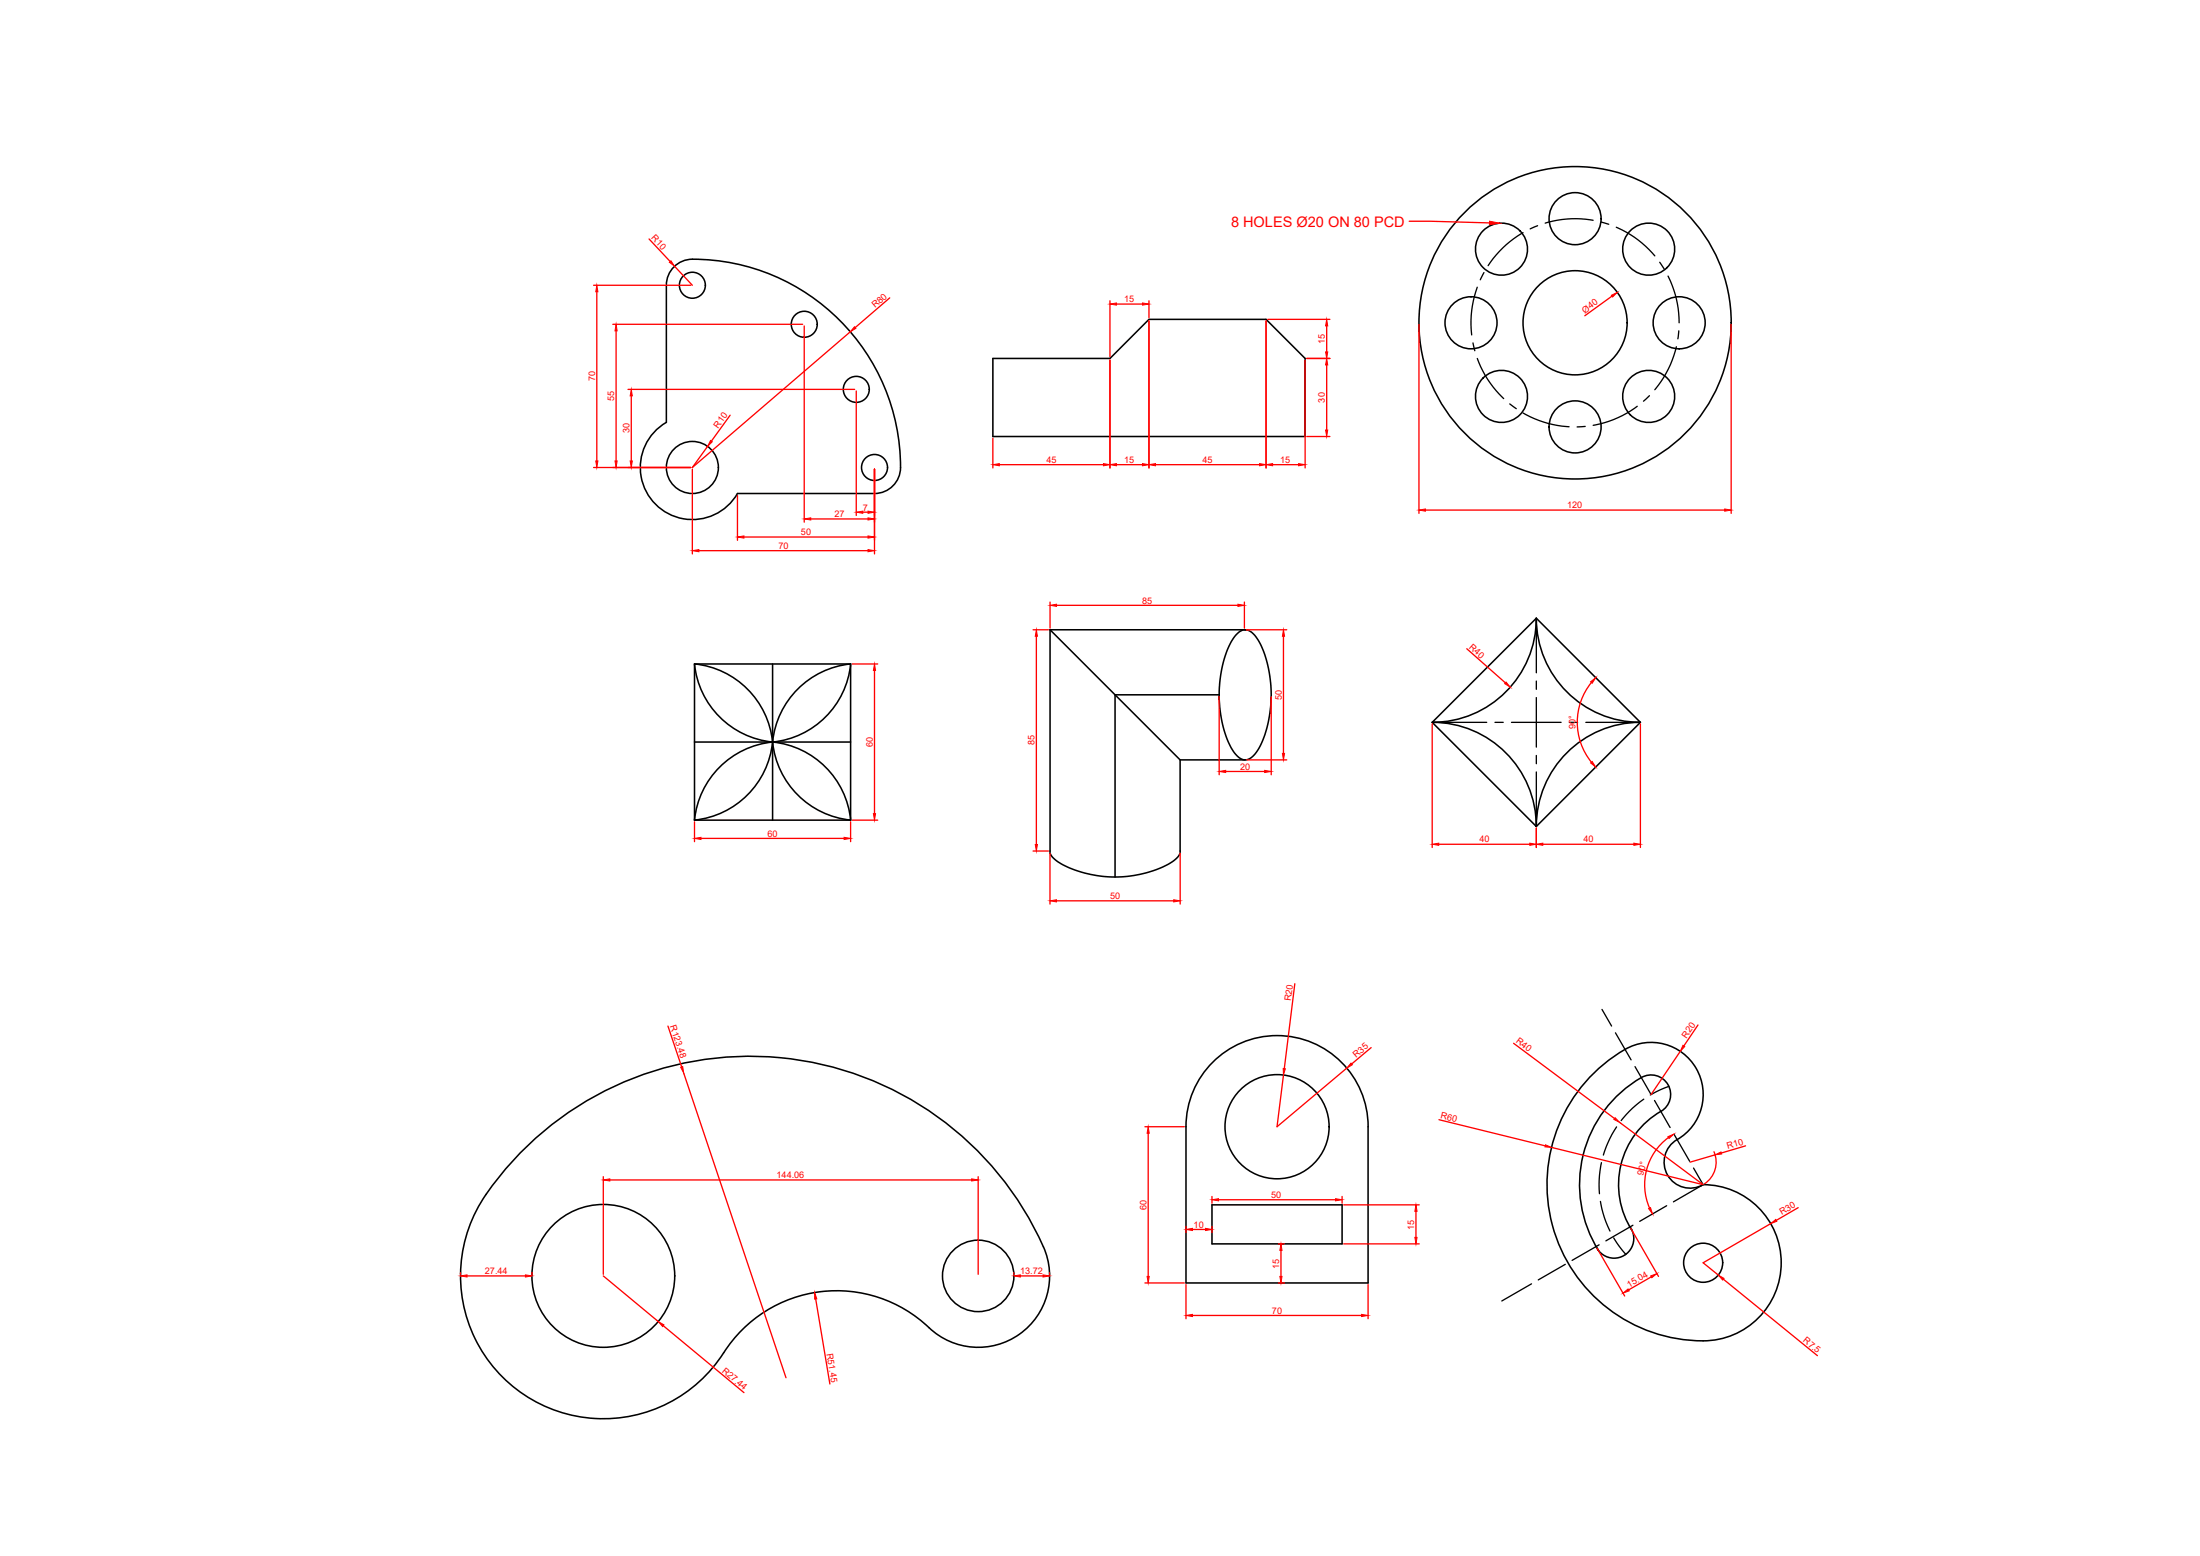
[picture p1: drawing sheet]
<svg xmlns="http://www.w3.org/2000/svg" width="420mm" height="297mm" viewBox="0 0 420 297" stroke-linecap="round" stroke-linejoin="round" font-family="sans-serif">
<!-- layer: Solid Lines -->
<g fill="none" stroke="#000" stroke-width=".3">
<path d="M127.3 54.5a5 5 0 0 1 4.9-5 39.6 39.6 0 0 1 39.7 40.6 5 5 0 0 1-4.9 4.1h-26.2a9.9 9.9 0 0 1-15.6 2.1 9.9 9.9 0 0 1 2.1-15.7v-26.1M189.6 68.4h22.4l7.4-7.4h22.4l7.5 7.4v14.9h-59.7zM132.6 126.8h29.9v29.8h-29.9zM132.6 126.7a16.7 16.7 0 0 1 14.9 14.9 16.6 16.6 0 0 1-14.9-14.9zM147.5 126.8v29.8M151.8 132.1a16.7 16.7 0 0 1 10.7-5.4 16.6 16.6 0 0 1-14.9 15 16.6 16.6 0 0 1 4.2-9.6zM200.5 120.2l24.9 24.9v17.4a3.2 3.2 0 0 1-2.1 2.4 22 22 0 0 1-21.6-.6 2.28 2.28 0 0 1-1.2-1.8zM200.5 120.2h37.3M232.8 132.6h-19.8v34.8M236.2 121a2.04 2.04 0 0 1 3.4 .3 19.7 19.7 0 0 1 3.2 11.3 20.4 20.4 0 0 1-3 11.1 2.21 2.21 0 0 1-2.9 1.1 9.6 9.6 0 0 1-3.1-5.5 23.4 23.4 0 0 1 1.5-17.1zM273.5 137.9l19.9-19.9 19.9 19.9-19.9 19.9zM273.5 137.9a19.9 19.9 0 0 0 19.9-19.9 19.9 19.9 0 0 0 19.9 19.9 19.9 19.9 0 0 0-19.9 19.9 19.9 19.9 0 0 0-19.9-19.9z"/>
<path d="M132.6 141.7h29.9M147.5 141.6a16.7 16.7 0 0 1-14.9 15M147.5 141.7a16.7 16.7 0 0 0-14.9 14.9M147.6 141.6a16.7 16.7 0 0 1 14.9 15 16.7 16.7 0 0 1-14.9-15zM225.4 145.1h12.4"/>
<circle cx="132.2" cy="54.5" r="2.48"/>
<circle cx="286.8" cy="47.6" r="5"/>
<circle cx="300.8" cy="41.7" r="5"/>
<circle cx="314.9" cy="47.6" r="5"/>
<circle cx="153.6" cy="61.9" r="2.48"/>
<circle cx="163.5" cy="74.3" r="2.48"/>
<circle cx="280.9" cy="61.6" r="5"/>
<circle cx="286.8" cy="75.7" r="5"/>
<circle cx="300.8" cy="61.6" r="29.8"/>
<circle cx="300.8" cy="61.6" r="9.9"/>
<circle cx="314.9" cy="75.7" r="5"/>
<circle cx="320.7" cy="61.6" r="5"/>
<circle cx="132.2" cy="89.2" r="5"/>
<circle cx="167" cy="89.2" r="2.48"/>
<circle cx="300.8" cy="81.5" r="5"/>
</g>
<!-- layer: Dimensions -->
<g fill="none" stroke="#f00" stroke-width=".25">
<path d="M113.4 54.5h18.5M114 55.7v32.3M124 45.6l4 4.3M128.8 50.8l3.4 3.7M169.9 56.9l-6.6 5.6M212 57.4v10.7M213.2 58h5M219.4 57.4v3.3M269.1 42.2l15.4 .4M307.9 56.5l-5.2 3.8M117 61.9h36.3M117.7 63.2v24.8"/>
<path d="M119.9 74.3h43.3M120.6 75.6v12.4M139.4 79.3l-3.5 4.9M153.6 62.2v37.5M162.4 63.3l-30.2 25.9 2.9-4M163.5 74.6v23.8M212 68.7v20.6M219.4 61.3v28M241.8 61.3v28M242.1 61h11.9M249.3 68.7v20.6M249.6 68.4h4.4"/>
<path d="M253.4 62.2v5M253.4 69.7v12.4M271 61.9v36.1M330.6 61.9v36.1M113.4 89.2h18.5M132.2 89.6v16.1M140.8 94.5v8.6M154.8 99.1h11M164.8 97.8h1M167 89.6v16.1M189.6 83.6v5.7M190.9 88.7h19.8"/>
<path d="M213.2 88.7h5M220.7 88.7h19.9M243 88.7h5M249.6 83.3h4.4M272.2 97.4h57.2M133.5 105.1h32.3M142.1 102.5h23.7M200.5 114.9v5M201.8 115.6h34.6M237.7 114.9v5M162.8 126.8h4.8M167 128v27.3"/>
<path d="M197.3 120.2h2.9M197.9 121.5v39.7M232.8 133v14.9M238 120.2h7.7M242.8 133v14.9M245.1 121.5v22.3M273.5 138.2v23.6M280.1 123.8l7.4 6.6M303.9 130.3a12.1 12.1 0 0 0 0 15.2M313.3 138.2v23.6M132.6 156.9v3.8M162.5 156.9v3.8"/>
<path d="M162.8 156.6h4.8M234.1 147.3h7.4M238.1 145.1h7.6M293.4 158.1v3.7M133.9 160h27.3M197.3 162.5h2.9M200.5 162.8v9.8M201.8 172h22.4M225.4 162.9v9.7M274.8 161.2h17.4M294.6 161.2h17.4"/>
</g>
<g fill="#f00" stroke="#f00" stroke-width=".19">
<path d="M132.2 105.1l1.3-.2v.4z"/>
<path d="M165.8 104.9l1.2 .2-1.2 .2z"/>
<path d="M165.8 97.6l1.2 .2-1.2 .2z"/>
<path d="M163.5 97.8l1.3-.2v.4z"/>
<path d="M165.8 98.9l1.2 .2-1.2 .2z"/>
<path d="M153.6 99.1l1.2-.2v.4z"/>
<path d="M140.8 102.5l1.3-.2v.4z"/>
<path d="M165.8 102.3l1.2 .2-1.2 .2z"/>
<path d="M113.8 88h.4l-.2 1.2z"/>
<path d="M114 54.5l.2 1.2h-.4z"/>
<path d="M117.5 88h.4l-.2 1.2z"/>
<path d="M117.7 61.9l.2 1.3h-.4z"/>
<path d="M120.4 88h.4l-.2 1.2z"/>
<path d="M120.6 74.3l.2 1.3h-.4z"/>
<path d="M135.7 84.1l.3 .2-.9 .9z"/>
<path d="M163.2 62.4l.3 .3-1.1 .6z"/>
<path d="M127.8 50.1l.3-.3 .7 1z"/>
<path d="M189.6 88.7l1.3-.2v.4z"/>
<path d="M210.7 88.5l1.3 .2-1.3 .2z"/>
<path d="M212 88.7l1.2-.2v.4z"/>
<path d="M218.2 88.5l1.2 .2-1.2 .2z"/>
<path d="M219.4 88.7l1.3-.2v.4z"/>
<path d="M240.6 88.5l1.2 .2-1.2 .2z"/>
<path d="M241.8 88.7l1.2-.2v.4z"/>
<path d="M248 88.5l1.3 .2-1.3 .2z"/>
<path d="M253.2 82.1h.4l-.2 1.2z"/>
<path d="M253.4 68.4l.2 1.3h-.4z"/>
<path d="M253.2 67.2h.4l-.2 1.2z"/>
<path d="M253.4 61l.2 1.2h-.4z"/>
<path d="M212 58l1.2-.2v.4z"/>
<path d="M218.2 57.8l1.2 .2-1.2 .2z"/>
<path d="M284.5 42.2l2 .4-2 .3z"/>
<path d="M307.7 56.4l1.2-.6-.9 .9z"/>
<path d="M271 97.4l1.2-.2v.4z"/>
<path d="M329.4 97.2l1.2 .2-1.2 .2z"/>
<path d="M197.9 120.2l.2 1.3h-.4z"/>
<path d="M197.7 161.2h.4l-.2 1.3z"/>
<path d="M287.6 130.2l.8 1-1-.7z"/>
<path d="M303.8 130.2l1-.8-.7 1z"/>
<path d="M303.8 145.6l.3-.2 .7 1z"/>
<path d="M273.5 161.2l1.3-.2v.4z"/>
<path d="M292.2 161l1.2 .2-1.2 .2z"/>
<path d="M293.4 161.2l1.2-.2v.4z"/>
<path d="M312 161l1.3 .2-1.3 .2z"/>
<path d="M167 126.8l.2 1.2h-.4z"/>
<path d="M166.8 155.3h.4l-.2 1.3z"/>
<path d="M132.6 160l1.3-.2v.5z"/>
<path d="M161.2 159.8l1.3 .2-1.3 .3z"/>
<path d="M200.5 115.6l1.3-.3v.5z"/>
<path d="M236.4 115.3l1.3 .3-1.3 .2z"/>
<path d="M245.1 120.2l.2 1.3h-.4z"/>
<path d="M244.9 143.8h.4l-.2 1.3z"/>
<path d="M232.8 147.3l1.3-.2v.4z"/>
<path d="M241.5 147.1l1.3 .2-1.3 .2z"/>
<path d="M200.5 172l1.3-.2v.4z"/>
<path d="M224.2 171.8l1.2 .2-1.2 .2z"/>
</g>
<!-- layer: Center line -->
<g fill="none" stroke="#000" stroke-width=".25">
<path d="M282.1 54.8a19.7 19.7 0 0 0-1 9.1M283.4 52l-.7 1.4M290.9 44.4a19.6 19.6 0 0 0-6.7 6.3M293.7 43.1l-1.5 .6M304.3 42.1a19.6 19.6 0 0 0-9.2 .5M305.8 42.4l1.4 .4M308.7 43.4a19.6 19.6 0 0 1 7.3 5.4M317 50.1l.8 1.3M318.6 52.7a19.6 19.6 0 0 1 2.1 8.9M281.3 65.5l.4 1.5M282.1 68.4a19.7 19.7 0 0 0 5.1 7.7M288.3 77.1l1.3 .9"/>
<path d="M290.9 78.8a19.8 19.8 0 0 0 8.8 2.7M312.7 77.6a19.7 19.7 0 0 1-8.4 3.6M315 75.5l-1.1 1.1M320.2 66.2a19.9 19.9 0 0 1-4.2 8.2M320.6 63.2l-.2 1.5M302.7 81.4l-1.5 .1M293.4 118v10.4M273.5 137.9h10.4M285.5 137.9h1.6M288.7 137.9h9.4M293.4 130v1.6M293.4 133.2v9.4"/>
<path d="M299.7 137.9h1.6M302.9 137.9h10.4M293.4 144.2v1.6M293.4 147.4v10.4"/>
</g>
<!-- layer: solid object -->
<g fill="none" stroke="#000" stroke-width=".3">
<path d="M261.3 215.1a17.4 17.4 0 0 0-17.4-17.4 17.4 17.4 0 0 0-17.4 17.4v29.8h34.8v-29.8M317.2 212.2a16.2 16.2 0 0 0-5.5 22.7M317.2 212.2a3.7 3.7 0 0 0 1.4-5.1 3.7 3.7 0 0 0-5.1-1.4 23.6 23.6 0 0 0-8.2 33.1M320.3 217.5a5 5 0 0 0-1.8 6.8 5 5 0 0 0 6.8 1.9 14.9 14.9 0 0 1 14.8 15.9 14.9 14.9 0 0 1-16.8 13.8 29.8 29.8 0 0 1-27.2-23.6 29.8 29.8 0 0 1 15.4-32.5 9.9 9.9 0 0 1 12.7 4.7 9.9 9.9 0 0 1-3.9 13M199.3 238a61.3 61.3 0 0 0-107.4-8.5 27.3 27.3 0 0 0 8.9 37.2 27.3 27.3 0 0 0 37.4-8.5 25.6 25.6 0 0 1 39.2-4.8 13.6 13.6 0 0 0 17.3 1.3 13.6 13.6 0 0 0 4.6-16.7M231.5 230h24.8v7.5h-24.8zM310.5 239.4l-.1 .1M311.2 234.1a3.8 3.8 0 0 1-1 5.5 3.8 3.8 0 0 1-5.4-1.6"/>
<circle cx="243.9" cy="215.1" r="9.9"/>
<circle cx="115.2" cy="243.6" r="13.6"/>
<circle cx="186.8" cy="243.6" r="6.8"/>
<circle cx="325.3" cy="241.1" r="3.7"/>
</g>
<!-- layer: dim -->
<g fill="none" stroke="#f00" stroke-width=".25">
<path d="M127.6 195.9l2.6 7.8M247.3 187.8l-2 16.2M261.9 200l-3.7 3.1M289.1 199.2l19.2 14.3M324.3 195.7l-2.7 4M130.6 204.8l19.5 58.2M218.7 215.1h7.5M219.3 216.3v27.4M257.2 203.9l-13.3 11.2 1.2-9.9M274.8 213.7l20.3 5M309.3 214.3l16 11.9-29-7.2M318.6 217.2a11.2 11.2 0 0 0-3.6 13.4"/>
<path d="M320.9 200.7l-5.6 8.2M327.3 219.9a5 5 0 0 1-1.8 6.1M333.4 218.7l-4.7 1.4M115.2 224.6v18.7M116.5 225.3h69.1M186.8 224.6v18.7M226.5 234v1.3M227.7 234.7h2.5M231.5 228.4v1.3M231.5 234v1.3M232.7 229h22.4M244.2 237.5h1.1"/>
<path d="M244.6 238.7v5M256.3 228.4v1.3M256.6 237.5h14.4M256.6 230h14.4M270.4 231.2v5M305 238.2l5.3 9.2M311.5 234.5l5.2 9.2M327.6 220.5l-4.8 1.4M338.2 233.6l-12.9 7.5 2.9 2.3M343.4 230.5l-4.2 2.5M87.9 243v.3M89.2 243.6h11.1"/>
<path d="M101.6 243v.3M115.2 243.6l10.5 8.7M126.7 253.1l15.4 12.7M155.8 248l2.7 16.2M193.6 243v.3M194.9 243.6h4.3M200.4 243v.3M218.7 244.9h7.5M226.5 245.2v6.5M227.7 251.1h32.3M244.2 244.9h1.1M261.3 245.2v6.5"/>
<path d="M315.4 243.8l-4.4 2.4M329.1 244.2l18 14.6"/>
</g>
<g fill="#f00" stroke="#f00" stroke-width=".19">
<path d="M115.2 225.3l1.3-.3v.5z"/>
<path d="M185.6 225l1.2 .3-1.2 .2z"/>
<path d="M100.3 243.4l1.3 .2-1.3 .2z"/>
<path d="M87.9 243.6l1.3-.2v.4z"/>
<path d="M193.6 243.6l1.3-.2v.4z"/>
<path d="M199.2 243.4l1.2 .2-1.2 .2z"/>
<path d="M125.7 252.3l1.1 .6-.3 .3z"/>
<path d="M155.6 246.7l.4 1.2-.4 .1z"/>
<path d="M130 203.7l.4-.1 .2 1.2z"/>
<path d="M328.2 243.4l1.1 .6-.3 .4z"/>
<path d="M338.2 233.6l.9-.8 .2 .3z"/>
<path d="M327.6 220.5l1.1-.6 .1 .4z"/>
<path d="M321.4 199.6l.4 .2-.9 .9z"/>
<path d="M308.5 213.4l.8 .9-1.1-.6z"/>
<path d="M295.2 218.5l1.1 .5-1.2-.1z"/>
<path d="M245.1 204h.4l-.4 1.2z"/>
<path d="M258 202.9l.3 .4-1.1 .6z"/>
<path d="M219.3 215.1l.2 1.2h-.4z"/>
<path d="M219.1 243.7h.4l-.2 1.2z"/>
<path d="M226.5 251.1l1.2-.2v.4z"/>
<path d="M260 250.9l1.3 .2-1.3 .2z"/>
<path d="M244.4 243.7h.4l-.2 1.2z"/>
<path d="M244.6 237.5l.2 1.2h-.4z"/>
<path d="M270.4 230l.2 1.2h-.4z"/>
<path d="M270.2 236.2h.4l-.2 1.3z"/>
<path d="M231.5 229l1.2-.2v.4z"/>
<path d="M255.1 228.8l1.2 .2-1.2 .2z"/>
<path d="M230.2 234.5l1.3 .2-1.3 .2z"/>
<path d="M226.5 234.7l1.2-.2v.4z"/>
<path d="M310 246.9l.9-.8 .2 .3z"/>
<path d="M315.3 243.6l1.1-.5-.9 .8z"/>
<path d="M318.5 217l1.2-.5-.9 .8z"/>
<path d="M314.9 230.7l.3-.2 .4 1.2z"/>
</g>
<!-- layer: dash -->
<g fill="none" stroke="#000" stroke-width=".25">
<path d="M306 192.7l1.8 3.2M308.5 197.2l3 5.1M308.7 215.1l-1.3 2.3-1.2 3.1M312.3 203.6l2.9 5.2M313.9 209.8a19.3 19.3 0 0 0-4.3 4.1M316 210.1l3 5.1M318.7 207.4l-3.5 1.6M319.7 216.5l3 5.2M305.4 237.6l-5.2 3M305.7 229.3a19.5 19.5 0 0 0 1.8 5.7M305.8 222l-.4 3.3 .1 2.6M308.2 236.3l1.1 1.7 1.2 1.5"/>
<path d="M311.9 233.9l-5.2 3M318.3 230.2l-5.2 3M323.4 223l1.9 3.2-5.7 3.2M292.5 245.1l-5.7 3.3M298.9 241.4l-5.1 2.9"/>
</g>
<text font-size="2.8" fill="#f00" x="235.1" y="43.3">8 HOLES Ø20 ON 80 PCD</text>
<g font-size="1.7" fill="#f00">
<text x="124.3" y="45.5" transform="rotate(47 124.3 45.5)">R10</text>
<text x="167.1" y="58.8" transform="rotate(-41 167.1 58.8)">R80</text>
<text x="214.7" y="57.7">15</text>
<text x="302.6" y="59.9" transform="rotate(-36 302.6 59.9)">Ø40</text>
<text x="253" y="65.7" transform="rotate(-90 253 65.7)">15</text>
<text x="113.7" y="72.8" transform="rotate(-90 113.7 72.8)">70</text>
<text x="117.3" y="76.5" transform="rotate(-90 117.3 76.5)">55</text>
<text x="253" y="76.8" transform="rotate(-90 253 76.8)">30</text>
<text x="120.2" y="82.7" transform="rotate(-90 120.2 82.7)">30</text>
<text x="137.2" y="81.8" transform="rotate(-54 137.2 81.8)">R10</text>
<text x="199.9" y="88.4">45</text>
<text x="214.7" y="88.4">15</text>
<text x="229.7" y="88.4">45</text>
<text x="244.5" y="88.4">15</text>
<text x="159.3" y="98.7">27</text>
<text x="164.8" y="97.5">7</text>
<text x="299.3" y="97">120</text>
<text x="148.6" y="104.8">70</text>
<text x="153" y="102.2">50</text>
<text x="218.1" y="115.2">85</text>
<text x="280.5" y="123.7" transform="rotate(41 280.5 123.7)">R40</text>
<text x="244.8" y="133.6" transform="rotate(-90 244.8 133.6)">50</text>
<text x="166.7" y="142.6" transform="rotate(-90 166.7 142.6)">60</text>
<text x="197.6" y="142.3" transform="rotate(-90 197.6 142.3)">85</text>
<text x="300.9" y="139.2" transform="rotate(-90 300.9 139.2)">90°</text>
<text x="236.9" y="146.9">20</text>
<text x="146.6" y="159.7">60</text>
<text x="282.5" y="160.8">40</text>
<text x="302.4" y="160.8">40</text>
<text x="212" y="171.6">50</text>
<text x="246.5" y="191.1" transform="rotate(-83 246.5 191.1)">R20</text>
<text x="127.9" y="195.9" transform="rotate(71 127.9 195.9)">R123.48</text>
<text x="259" y="201.9" transform="rotate(-40 259 201.9)">R35</text>
<text x="289.4" y="199" transform="rotate(37 289.4 199)">R40</text>
<text x="322.1" y="198.3" transform="rotate(-56 322.1 198.3)">R20</text>
<text x="275.1" y="213.5" transform="rotate(14 275.1 213.5)">R60</text>
<text x="330" y="219.4" transform="rotate(-16 330 219.4)">R10</text>
<text x="148.3" y="224.9">144.06</text>
<text x="313.8" y="224.4" transform="rotate(-75 313.8 224.4)">90°</text>
<text x="218.9" y="231" transform="rotate(-90 218.9 231)">60</text>
<text x="242.8" y="228.7">50</text>
<text x="340.3" y="232" transform="rotate(-30 340.3 232)">R30</text>
<text x="228" y="234.4">10</text>
<text x="270.1" y="234.8" transform="rotate(-90 270.1 234.8)">15</text>
<text x="92.6" y="243.3">27.44</text>
<text x="194.8" y="243.2">13.72</text>
<text x="244.3" y="242.2" transform="rotate(-90 244.3 242.2)">15</text>
<text x="311.1" y="245.8" transform="rotate(-30 311.1 245.8)">15.04</text>
<text x="242.9" y="250.8">70</text>
<text x="344.3" y="256.1" transform="rotate(39 344.3 256.1)">R7.5</text>
<text x="137.8" y="261.9" transform="rotate(40 137.8 261.9)">R27.44</text>
<text x="157.9" y="258.4" transform="rotate(81 157.9 258.4)">R51.45</text>
</g>
</svg>
